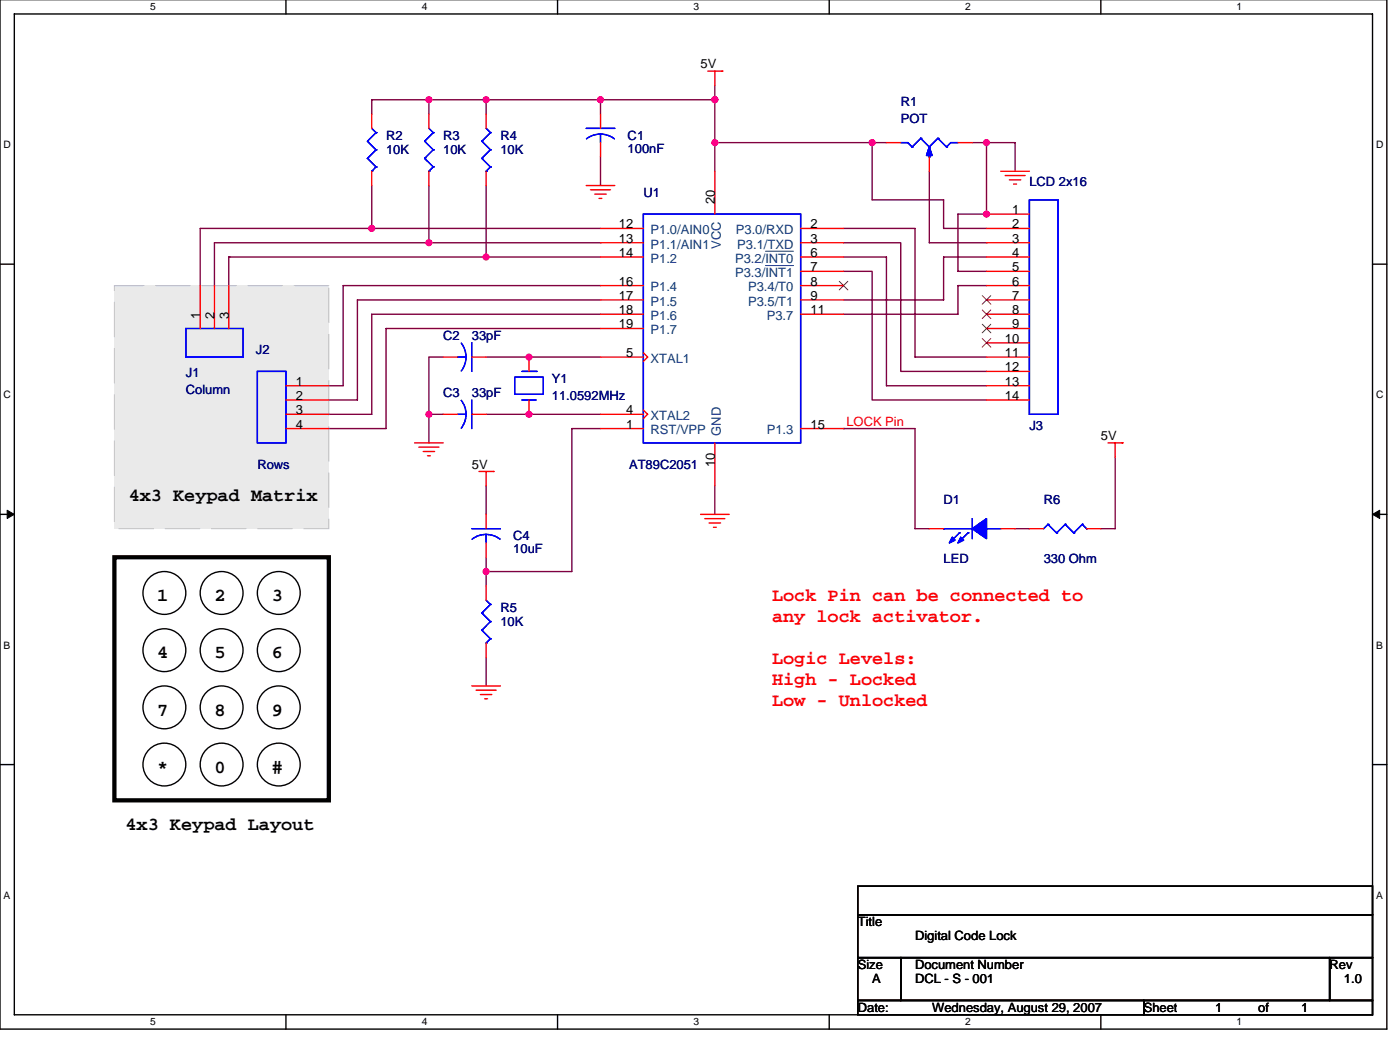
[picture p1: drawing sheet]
<svg xmlns="http://www.w3.org/2000/svg" width="246mm" height="183mm" viewBox="0 0 246 183" stroke-linecap="round" stroke-linejoin="round" font-family="sans-serif">
<path d="M0 -.1v181.1h243.9v-181.1M2.5 2.5h238.9v176h-238.9z" fill="none" stroke="#000" stroke-width=".24"/>
<g fill="#fff">
<path d="M26.4 .2h1v2h-1z"/>
<path d="M26.4 178.7h1v2h-1z"/>
</g>
<path d="M50.3 0v2.5M50.3 178.5v2.5" fill="none" stroke="#000" stroke-width=".24"/>
<g fill="#fff">
<path d="M74.2 .2h1v2h-1z"/>
<path d="M74.2 178.7h1v2h-1z"/>
</g>
<path d="M98.1 0v2.5M98.1 178.5v2.5" fill="none" stroke="#000" stroke-width=".24"/>
<g fill="#fff">
<path d="M122 .2h1v2h-1z"/>
<path d="M122 178.7h1v2h-1z"/>
</g>
<path d="M145.8 0v2.5M145.8 178.5v2.5" fill="none" stroke="#000" stroke-width=".24"/>
<g fill="#fff">
<path d="M169.7 .2h1v2h-1z"/>
<path d="M169.7 178.7h1v2h-1z"/>
</g>
<path d="M193.6 0v2.5M193.6 178.5v2.5" fill="none" stroke="#000" stroke-width=".24"/>
<g fill="#fff">
<path d="M217.5 .2h1v2h-1z"/>
<path d="M217.5 178.7h1v2h-1z"/>
<path d="M.6 24.5h1.3v2h-1.3z"/>
<path d="M242 24.5h1.3v2h-1.3z"/>
<path d="M.6 68.5h1.3v2h-1.3z"/>
<path d="M242 68.5h1.3v2h-1.3z"/>
</g>
<path d="M0 46.5h2.5M241.4 46.5h2.5" fill="none" stroke="#000" stroke-width=".24"/>
<g fill="#fff">
<path d="M.6 112.5h1.2v2h-1.2z"/>
<path d="M242 112.5h1.2v2h-1.2z"/>
</g>
<path d="M0 90.5h2.5M241.4 90.5h2.5" fill="none" stroke="#000" stroke-width=".24"/>
<path d="M1.3 89.7l1.2 .8-1.2 .7zM241.4 90.5l1.3-.8v1.5z" fill="#000" stroke="#000" stroke-width=".18"/>
<g fill="#fff">
<path d="M.6 156.5h1.2v2h-1.2z"/>
<path d="M242 156.5h1.2v2h-1.2z"/>
</g>
<path d="M0 134.5h2.5M241.4 134.5h2.5M150.9 155.9h90.5v5h-90.5zM150.9 160.9h90.5v7.5h-90.5zM150.9 168.4h7.5v7.6h-7.5zM150.9 176h50.3v2.5h-50.3zM158.4 168.4h75.5v7.6h-75.5zM201.2 176h40.2v2.5h-40.2zM233.9 168.4h7.5v7.6h-7.5z" fill="none" stroke="#000" stroke-width=".24"/>
<g fill="none" stroke="#800040" stroke-width=".24">
<path d="M75.4 17.5h-10v2.6M75.4 17.5v2.6M75.4 17.5h.1M75.4 17.5h50.3M85.5 17.5h.1M85.5 17.5v2.6M105.6 17.5h.1M105.6 17.5v2.6M125.7 15v2.5M125.7 17.5h.1M125.7 17.5v12.6M65.4 32.6v7.6"/>
<path d="M75.4 32.6v10.1M85.5 32.6v12.6M105.6 27.6v5M125.7 25.1h27.7M125.7 25.1h.1M153.4 25.1h.1M153.4 25.1v10h12.6v5.1h7.5M153.4 25.1h2.5M163.4 30.1v12.6h10.1M171 25.1h2.5M173.5 25.1v12.6h-5v10h5M173.5 25.1h.1"/>
<path d="M173.5 25.1h5v5M40.2 45.2v5M40.2 45.2h.1M40.2 45.2h65.4M65.4 40.2h.1M65.4 40.2h-30.2v10M65.4 40.2h40.2M75.4 42.7h.1M75.4 42.7h-37.7v7.5M75.4 42.7h30.2M85.5 45.2h.1M105.6 50.2h-45.2v17.6h-2.6"/>
<path d="M105.6 52.7h-42.7v17.6h-5.1M105.6 55.3h-40.2v17.6h-7.6M105.6 57.8h-37.7v17.6h-10.1M148.4 40.2h12.5v22.6h12.6M148.4 42.7h10v22.6h15.1M148.4 45.2h7.5v22.6h17.6M148.4 47.7h5v22.6h20.1M173.5 45.2h-7.5v7.5h-17.6M173.5 50.2h-5v5.1h-20.1M75.4 72.9h.1M75.4 72.9h2.6M75.4 72.9v5"/>
<path d="M78 62.8h-2.6v10.1M85.5 62.8h7.5M85.5 72.9h7.5M93 62.8h.1M93 72.9h.1M93 62.8h12.6M93 72.9h12.6M105.6 75.4h-5v25.1h-15.1M148.4 75.4h.1M148.4 75.4h12.5v17.6h2.5M85.5 85.4v5.1M85.5 98v2.5"/>
<path d="M125.7 85.4v5.1M178.5 93h2.6M196.1 80.4v12.6h-2.5M85.5 100.5v2.5M85.5 115.6v5M85.5 100.5h.1"/>
</g>
<g fill="#f0f" stroke="#f0f" stroke-width=".24">
<circle cx="65.4" cy="40.2" r=".5"/>
<circle cx="75.4" cy="42.7" r=".5"/>
<circle cx="85.5" cy="45.2" r=".5"/>
<circle cx="173.5" cy="37.7" r=".5"/>
<circle cx="173.5" cy="25.1" r=".5"/>
<circle cx="153.4" cy="25.1" r=".5"/>
<circle cx="125.7" cy="17.5" r=".5"/>
<circle cx="105.6" cy="17.5" r=".5"/>
<circle cx="125.7" cy="25.1" r=".5"/>
<circle cx="85.5" cy="17.5" r=".5"/>
<circle cx="93" cy="62.8" r=".5"/>
<circle cx="93" cy="72.9" r=".5"/>
<circle cx="75.4" cy="72.9" r=".5"/>
<circle cx="85.5" cy="100.5" r=".5"/>
<circle cx="75.4" cy="17.5" r=".5"/>
</g>
<g fill="none" stroke="#f00" stroke-width=".24">
<path d="M124.5 12.5h2.5M125.7 12.5v2.5M127 12.5h.1M103.1 32.6h5M103.9 33.4h3.5M104.6 34.1h2M105.4 34.9h.5M176 30.1h5.1M176.8 30.9h3.5M177.5 31.6h2M178.3 32.4h.5M72.9 77.9h5.1"/>
<path d="M73.7 78.6h3.5M74.4 79.4h2M194.9 77.9h2.5M196.1 77.9v2.5M197.4 77.9h.1M75.2 80.2h.5M84.2 82.9h2.6M85.5 82.9v2.5M86.8 82.9h.1M123.2 90.5h5M124 91.2h3.5M124.7 92h2"/>
<path d="M125.5 92.7h.5M83 120.6h5M83.7 121.4h3.6M84.5 122.2h2M85.2 122.9h.6"/>
</g>
<path d="M20.1 50.2h37.7v42.8h-37.7z" fill="#c0c0c0"/>
<path d="M20.1 50.2h37.7v42.8h-37.7z" fill="none" stroke="#c0c0c0" stroke-width=".18" stroke-dasharray="6.1 2"/>
<path d="M20.1 98h37.7v42.8h-37.7z" fill="none" stroke="#000" stroke-width=".75"/>
<g fill="none" stroke="#000" stroke-width=".24">
<circle cx="28.9" cy="104.3" r="3.8"/>
<circle cx="28.9" cy="114.4" r="3.8"/>
<circle cx="39" cy="104.3" r="3.8"/>
<circle cx="39" cy="114.4" r="3.8"/>
<circle cx="49" cy="114.4" r="3.8"/>
<circle cx="49" cy="104.3" r="3.8"/>
<circle cx="28.9" cy="124.4" r="3.8"/>
<circle cx="28.9" cy="134.5" r="3.8"/>
<circle cx="39" cy="124.4" r="3.8"/>
<circle cx="39" cy="134.5" r="3.8"/>
<circle cx="49" cy="124.4" r="3.8"/>
<circle cx="49" cy="134.5" r="3.8"/>
</g>
<g fill="none" stroke="#00f" stroke-width=".24">
<path d="M64.6 24.8h.1M64.6 27.9h.1M64.6 24.8l1.5 1.5M64.6 27.9l1.5 1.5M65.4 30.1h.1M65.4 22.6l.7 .7M66.1 23.3h.1M66.1 26.3h.1M66.1 29.4h.1M66.1 23.3l-1.5 1.5M66.1 26.3l-1.5 1.6M66.1 29.4l-.7 .7"/>
<path d="M74.7 24.8h.1M74.7 27.9h.1M74.7 24.8l1.5 1.5M74.7 27.9l1.5 1.5M75.4 30.1h.1M75.4 22.6l.8 .7M76.2 23.3h.1M76.2 26.3h.1M76.2 29.4h.1M76.2 23.3l-1.5 1.5M76.2 26.3l-1.5 1.6M76.2 29.4l-.8 .7"/>
<path d="M84.8 24.8h.1M84.8 27.9h.1M84.8 24.8l1.5 1.5M84.8 27.9l1.5 1.5M85.5 30.1h.1M85.5 22.6l.8 .7M86.3 23.3h.1M86.3 26.3h.1M86.3 29.4h.1M86.3 23.3l-1.5 1.5M86.3 26.3l-1.5 1.6M86.3 29.4l-.8 .7"/>
<path d="M103.1 22.6h5M105.6 23.6a4 4 0 0 1 2.5 .8M105.6 23.6a4 4 0 0 0-2.4 .8M105.6 23.6v1.5M113.2 37.7h27.6v40.2h-27.6zM158.4 25.1h1.3l.7 .7M160.4 25.8h.1M161.9 24.3h.1M161.9 24.3l1.5 1.5M161.9 24.3l-1.5 1.5M163.4 25.8h.1M163.4 27.6h.1"/>
<path d="M163.4 27.1v.5M165 24.3h.1M165 24.3l1.5 1.5M165 24.3l-1.6 1.5M166.5 25.8h.1M168.5 25.1h-1.3l-.7 .7M181.1 35.1h5v37.8h-5zM32.7 57.8h10.1v5h-10.1zM45.3 65.3h5v12.6h-5zM80.5 62.8h1.5M80.5 72.9h1.5M81.1 60.3a4 4 0 0 1 .9 2.5"/>
<path d="M81.1 70.4a4 4 0 0 1 .9 2.5M82 62.8a4 4 0 0 1-.9 2.4M82 72.9a4 4 0 0 1-.9 2.4M83 60.3v5M83 70.3v5.1M90.5 66.3h5.1v3h-5.1zM91.8 70.3h2.5M91.8 65.3h2.5M94.3 65.3h.1M83 93h5M83 94.8a4 4 0 0 1 4.9 0M85.5 94v1.5"/>
<path d="M166 93h.1M166 93h5M168.7 93.7h.1M168.7 93.7l-1.5 1.5M170.2 93.7h.1M170.2 93.7l-1.5 1.5M171 91.2v3.5M173.5 93h2.5M184.3 92.2h.1M184.3 92.2l-.7 .8M184.3 92.2l1.5 1.5M185.8 93.7h.1"/>
<path d="M187.3 92.2h.1M187.3 92.2l-1.5 1.5M187.3 92.2l1.5 1.5M188.8 93.7h.1M190.4 92.2h.1M190.4 92.2l-1.6 1.5M190.4 92.2l.7 .8M191.1 93h.1M84.8 107.8h.1M84.8 110.8h.1M84.8 107.8l1.5 1.5M84.8 110.8l1.5 1.5"/>
<path d="M85.5 113.1h.1M85.5 105.6l.8 .7M86.3 106.3h.1M86.3 109.3h.1M86.3 112.3h.1M86.3 106.3l-1.5 1.5M86.3 109.3l-1.5 1.5M86.3 112.3l-.8 .8"/>
</g>
<g fill="none" stroke="#f00" stroke-width=".24">
<path d="M65.4 20.1v2.5M65.4 30.1v2.5M75.4 20.1v2.5M75.4 30.1v2.5M85.5 20.1v2.5M85.5 30.1v2.5M105.6 20.1v2.5M105.6 25.1v2.5M125.7 30.1v7.6M155.9 25.1h2.5M163.4 27.6v2.5M168.5 25.1h2.5"/>
<path d="M173.5 37.7h7.6M35.2 50.2v7.6M37.7 50.2v7.6M40.2 50.2v7.6M105.6 40.2h7.6M105.6 42.7h7.6M105.6 45.2h7.6M105.6 50.2h7.6M105.6 52.7h7.6M105.6 55.3h7.6M105.6 57.8h7.6M140.8 40.2h7.6"/>
<path d="M140.8 42.7h7.6M140.8 45.2h7.6M140.8 47.7h7.6M140.8 50.2h7.6M140.8 52.7h7.6M140.8 55.3h7.6M173.5 40.2h7.6M173.5 42.7h7.6M173.5 45.2h7.6M173.5 47.7h7.6M173.5 50.2h7.6M173.5 52.7h7.6"/>
<path d="M173.5 55.3h7.6M173.5 57.8h7.6M50.3 67.8h7.5M50.3 70.3h7.5M50.3 75.4h7.5M50.3 72.9h7.5M78 62.8h2.5M78 72.9h2.5M83 62.8h2.5M83 72.9h2.5M93 62.8v2.5M93 70.3v2.6"/>
<path d="M105.6 62.8h7.6M105.6 75.4h7.6M105.6 72.9h7.6M113.2 62.1l.7 .7-.7 .8M113.2 72.1l.7 .8-.7 .7M125.7 77.9v7.5M140.8 75.4h7.6M173.5 60.3h7.6M173.5 62.8h7.6M173.5 65.3h7.6M173.5 67.8h7.6M173.5 70.3h7.6"/>
<path d="M85.5 90.5v2.5M85.5 95.5v2.5M163.4 93h2.6M176 93h2.5M181.1 93h2.5M191.1 93h2.5M85.5 103v2.6M85.5 113.1v2.5"/>
</g>
<path d="M147.6 49.5l1.5 1.5M149.1 49.5l-1.5 1.5M172.8 52l1.5 1.5M172.8 54.5l1.5 1.5M172.8 57l1.5 1.5M172.8 59.5l1.5 1.6M174.3 52l-1.5 1.5M174.3 54.5l-1.5 1.5M174.3 57l-1.5 1.5M174.3 59.5l-1.5 1.6" fill="none" stroke="#804000" stroke-width=".18"/>
<path d="M134.6 44.2h5M134.6 46.7h5" fill="none" stroke="#004080" stroke-width=".18"/>
<g fill="#00f" stroke="#00f" stroke-width=".24">
<path d="M163.4 25.8l.6 1.5h-1z" fill-rule="evenodd"/>
<path d="M163.4 25.8l.6 1.5h-1z" fill-rule="evenodd"/>
<path d="M171 93l2.5-1.8v3.5z" fill-rule="evenodd"/>
<path d="M167.5 94.5l.5 .5-1 .5z" fill-rule="evenodd"/>
<path d="M169 94.5l.5 .5-1 .5z" fill-rule="evenodd"/>
<path d="M171 93l2.5-1.8v3.5z" fill-rule="evenodd"/>
<path d="M167.5 94.5l.5 .5-1 .5z" fill-rule="evenodd"/>
<path d="M169 94.5l.5 .5-1 .5z" fill-rule="evenodd"/>
</g>
<g fill="#f0f" stroke="#f0f" stroke-width=".24">
<circle cx="65.4" cy="40.2" r=".5"/>
<circle cx="75.4" cy="42.7" r=".5"/>
<circle cx="85.5" cy="45.2" r=".5"/>
<circle cx="173.5" cy="37.7" r=".5"/>
<circle cx="173.5" cy="25.1" r=".5"/>
<circle cx="153.4" cy="25.1" r=".5"/>
<circle cx="125.7" cy="17.5" r=".5"/>
<circle cx="105.6" cy="17.5" r=".5"/>
<circle cx="125.7" cy="25.1" r=".5"/>
<circle cx="85.5" cy="17.5" r=".5"/>
<circle cx="93" cy="62.8" r=".5"/>
<circle cx="93" cy="72.9" r=".5"/>
<circle cx="75.4" cy="72.9" r=".5"/>
<circle cx="85.5" cy="100.5" r=".5"/>
<circle cx="75.4" cy="17.5" r=".5"/>
</g>
<g font-size="3.3">
<text x="22.6" y="88.2">4x3 Keypad Matrix</text>
<text x="27.7" y="105.8">1</text>
<text x="37.7" y="105.8">2</text>
<text x="47.8" y="105.8">3</text>
<text x="27.7" y="115.8">4</text>
<text x="37.7" y="115.8">5</text>
<text x="47.8" y="115.8">6</text>
<text x="27.7" y="125.9">7</text>
<text x="37.7" y="125.9">8</text>
<text x="47.8" y="125.9">9</text>
<text x="27.7" y="135.9">*</text>
<text x="37.7" y="135.9">0</text>
<text x="47.8" y="135.9">#</text>
<text x="22.1" y="146">4x3 Keypad Layout</text>
</g>
<g font-size="3.3" fill="#f00">
<text x="135.8" y="105.8">Lock Pin can be connected to</text>
<text x="135.8" y="109.4">any lock activator.</text>
<text x="135.8" y="116.8">Logic Levels:</text>
<text x="135.8" y="120.5">High - Locked</text>
<text x="135.8" y="124.2">Low - Unlocked</text>
</g>
<g font-size="2.3">
<text x="123.2" y="12">5V</text>
<text x="125.7" y="35.9" transform="rotate(-90 125.7 35.9)">20</text>
<text x="108.9" y="40.2">12</text>
<text x="142.6" y="40.2">2</text>
<text x="178" y="37.6">1</text>
<text x="178" y="40.2">2</text>
<text x="108.9" y="42.7">13</text>
<text x="108.9" y="45.2">14</text>
<text x="142.6" y="45.2">6</text>
<text x="142.6" y="47.7">7</text>
<text x="142.6" y="42.7">3</text>
<text x="178" y="42.7">3</text>
<text x="178" y="45.2">4</text>
<text x="178" y="47.7">5</text>
<text x="108.9" y="50.2">16</text>
<text x="108.9" y="52.7">17</text>
<text x="142.6" y="50.2">8</text>
<text x="142.6" y="52.7">9</text>
<text x="178" y="50.2">6</text>
<text x="178" y="52.7">7</text>
<text x="35.2" y="56" transform="rotate(-90 35.2 56)">1</text>
<text x="37.7" y="56" transform="rotate(-90 37.7 56)">2</text>
<text x="40.2" y="56" transform="rotate(-90 40.2 56)">3</text>
<text x="108.9" y="55.3">18</text>
<text x="108.9" y="57.8">19</text>
<text x="142.6" y="55.3">11</text>
<text x="178" y="55.3">8</text>
<text x="178" y="57.8">9</text>
<text x="110.1" y="62.8">5</text>
<text x="176.8" y="60.3">10</text>
<text x="176.8" y="62.8">11</text>
<text x="176.8" y="65.3">12</text>
<text x="52" y="67.8">1</text>
<text x="52" y="70.3">2</text>
<text x="176.8" y="67.8">13</text>
<text x="176.8" y="70.3">14</text>
<text x="52" y="72.9">3</text>
<text x="52" y="75.4">4</text>
<text x="110.1" y="75.4">1</text>
<text x="110.1" y="72.9">4</text>
<text x="142.6" y="75.4">15</text>
<text x="193.6" y="77.4">5V</text>
<text x="83" y="82.4">5V</text>
<text x="125.7" y="82.2" transform="rotate(-90 125.7 82.2)">10</text>
<text x="150.9" y="162.9">Title</text>
<text x="160.9" y="165.4">Digital Code Lock</text>
<text x="150.9" y="170.4">Size</text>
<text x="153.4" y="173">A</text>
<text x="160.9" y="170.4">Document Number</text>
<text x="160.9" y="173">DCL - S - 001</text>
<text x="233.9" y="170.4">Rev</text>
<text x="236.4" y="173">1.0</text>
<text x="150.9" y="178">Date:</text>
<text x="164" y="178">Wednesday, August 29, 2007</text>
<text x="201.2" y="178">Sheet</text>
<text x="213.7" y="178">1</text>
<text x="221.3" y="178">of</text>
<text x="228.8" y="178">1</text>
</g>
<g font-size="2.3" fill="#000080">
<text x="158.4" y="18.6">R1</text>
<text x="158.4" y="21.6">POT</text>
<text x="67.9" y="24.6">R2</text>
<text x="67.9" y="27.1">10K</text>
<text x="78" y="24.6">R3</text>
<text x="78" y="27.1">10K</text>
<text x="88" y="24.6">R4</text>
<text x="88" y="27.1">10K</text>
<text x="110.4" y="24.6">C1</text>
<text x="110.4" y="26.9">100nF</text>
<text x="113.2" y="34.7">U1</text>
<text x="181.1" y="32.6">LCD 2x16</text>
<text x="78" y="59.8">C2</text>
<text x="83" y="59.8">33pF</text>
<text x="45" y="62.3">J2</text>
<text x="32.7" y="66.3">J1</text>
<text x="32.7" y="69.4">Column</text>
<text x="78" y="69.9">C3</text>
<text x="83" y="69.9">33pF</text>
<text x="97.1" y="67.3">Y1</text>
<text x="97.1" y="70.4">11.0592MHz</text>
<text x="181.1" y="75.6">J3</text>
<text x="45.3" y="82.4">Rows</text>
<text x="110.6" y="82.4">AT89C2051</text>
<text x="166" y="88.7">D1</text>
<text x="183.6" y="88.7">R6</text>
<text x="90.3" y="95">C4</text>
<text x="90.3" y="97.3">10uF</text>
<text x="166" y="99">LED</text>
<text x="183.6" y="99">330 Ohm</text>
<text x="88" y="107.6">R5</text>
<text x="88" y="110.1">10K</text>
</g>
<g font-size="2.3" fill="#004080">
<text x="114.4" y="41.2">P1.0/AIN0</text>
<text x="129.4" y="41.2">P3.0/RXD</text>
<text x="114.4" y="43.7">P1.1/AIN1</text>
<text x="114.4" y="46.2">P1.2</text>
<text x="126.8" y="43.7" transform="rotate(-90 126.8 43.7)">VCC</text>
<text x="129.3" y="46.2">P3.2/INT0</text>
<text x="129.7" y="43.7">P3.1/TXD</text>
<text x="114.4" y="51.2">P1.4</text>
<text x="114.4" y="53.8">P1.5</text>
<text x="129.3" y="48.7">P3.3/INT1</text>
<text x="131.6" y="51.2">P3.4/T0</text>
<text x="131.6" y="53.8">P3.5/T1</text>
<text x="114.4" y="56.3">P1.6</text>
<text x="114.4" y="58.8">P1.7</text>
<text x="134.9" y="56.3">P3.7</text>
<text x="114.4" y="63.8">XTAL1</text>
<text x="114.4" y="76.4">RST/VPP</text>
<text x="114.4" y="73.9">XTAL2</text>
<text x="126.8" y="76.6" transform="rotate(-90 126.8 76.6)">GND</text>
<text x="134.9" y="76.4">P1.3</text>
</g>
<text font-size="2.3" fill="#f00" x="148.9" y="74.9">LOCK Pin</text>
<g font-size="1.8">
<text x="26.4" y="1.8">5</text>
<text x="74.2" y="1.8">4</text>
<text x="122" y="1.8">3</text>
<text x="169.7" y="1.8">2</text>
<text x="217.5" y="1.8">1</text>
<text x=".6" y="26.1">D</text>
<text x="242" y="26.1">D</text>
<text x=".6" y="70.1">C</text>
<text x="242" y="70.1">C</text>
<text x=".6" y="114.1">B</text>
<text x="242" y="114.1">B</text>
<text x=".6" y="158.1">A</text>
<text x="242" y="158.1">A</text>
<text x="26.4" y="180.4">5</text>
<text x="74.2" y="180.4">4</text>
<text x="122" y="180.4">3</text>
<text x="169.7" y="180.4">2</text>
<text x="217.5" y="180.4">1</text>
</g>
</svg>
